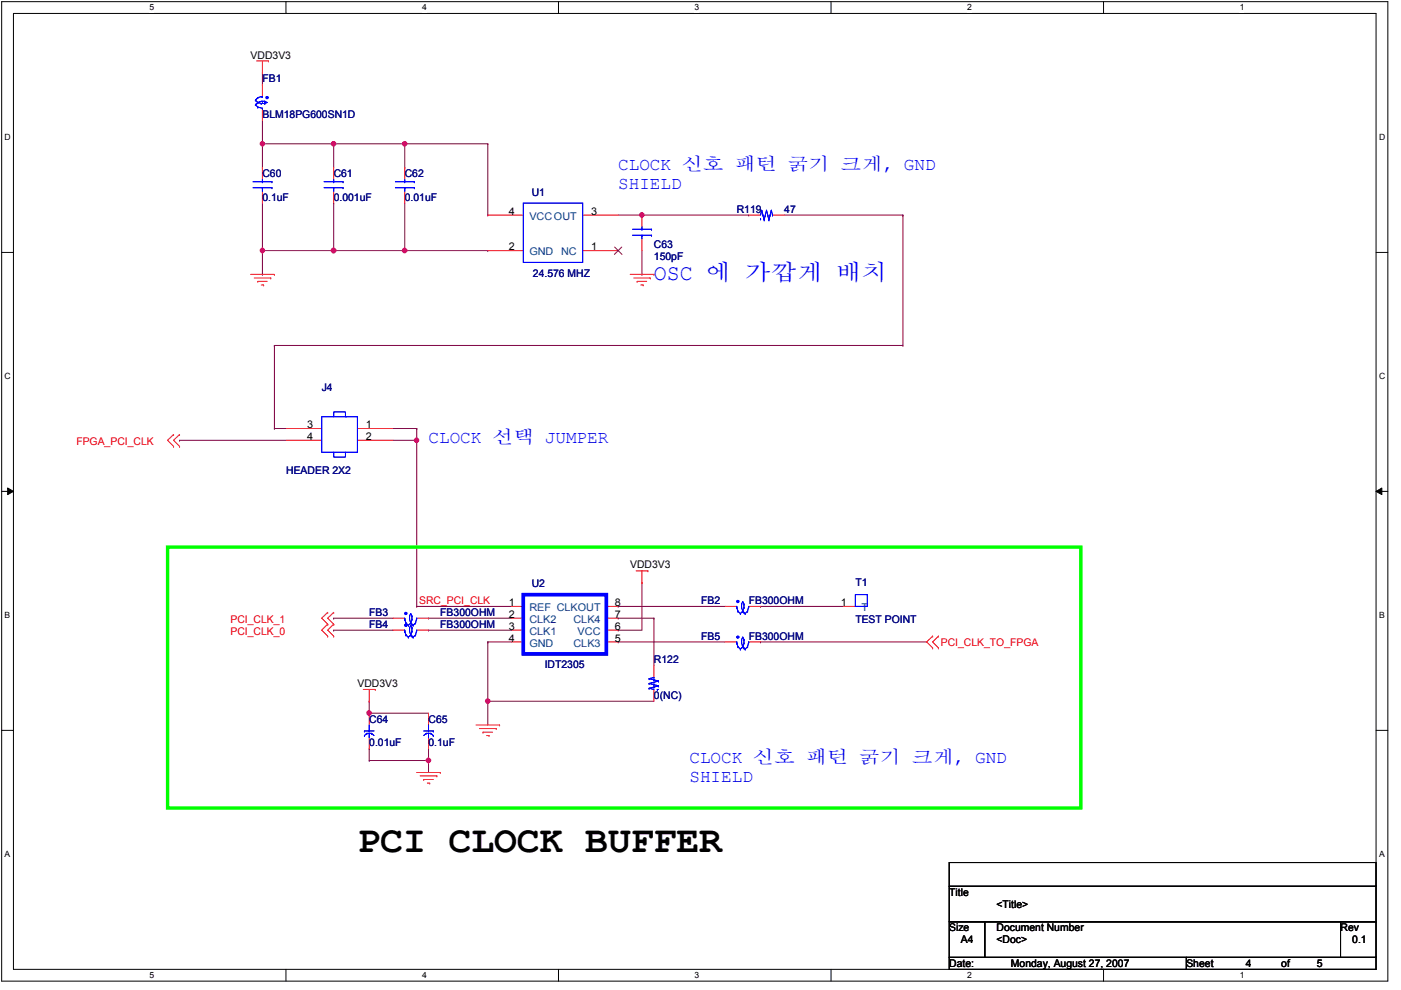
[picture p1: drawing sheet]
<svg xmlns="http://www.w3.org/2000/svg" width="297mm" height="210mm" viewBox="0 0 297 210" stroke-linecap="round" stroke-linejoin="round" font-family="sans-serif">
<path d="M.4 .4h293.8v207.6h-293.8zM2.9 2.9h288.9v202.6h-288.9z" fill="none" stroke="#000" stroke-width=".21"/>
<g fill="#fff">
<path d="M31.7 .6h1v2h-1z"/>
<path d="M31.7 205.8h1v2h-1z"/>
</g>
<path d="M60.6 .4v2.5M60.6 205.5v2.5" fill="none" stroke="#000" stroke-width=".21"/>
<g fill="#fff">
<path d="M89.5 .6h1v2h-1z"/>
<path d="M89.5 205.8h1v2h-1z"/>
</g>
<path d="M118.4 .4v2.5M118.4 205.5v2.5" fill="none" stroke="#000" stroke-width=".21"/>
<g fill="#fff">
<path d="M147.3 .6h1v2h-1z"/>
<path d="M147.3 205.8h1v2h-1z"/>
</g>
<path d="M176.2 .4v2.5M176.2 205.5v2.5" fill="none" stroke="#000" stroke-width=".21"/>
<g fill="#fff">
<path d="M205.1 .6h.9v2h-.9z"/>
<path d="M205.1 205.8h.9v2h-.9z"/>
</g>
<path d="M234 .4v2.5M234 205.5v2.5" fill="none" stroke="#000" stroke-width=".21"/>
<g fill="#fff">
<path d="M262.8 .6h1v2h-1z"/>
<path d="M262.8 205.8h1v2h-1z"/>
<path d="M1 28.2h1.3v2h-1.3z"/>
<path d="M292.4 28.2h1.3v2h-1.3z"/>
<path d="M1 78.8h1.3v2h-1.3z"/>
<path d="M292.4 78.8h1.3v2h-1.3z"/>
</g>
<path d="M.4 53.5h2.5M291.8 53.5h2.4" fill="none" stroke="#000" stroke-width=".21"/>
<g fill="#fff">
<path d="M1 129.5h1.2v2h-1.2z"/>
<path d="M292.4 129.5h1.2v2h-1.2z"/>
</g>
<path d="M.4 104.2h2.5M1.6 103.5l1.3 .7-1.3 .7zM291.8 104.2l1.2-.7v1.4zM291.8 104.2h2.4" fill="none" stroke="#000" stroke-width=".21"/>
<path d="M1.6 103.5l1.3 .7-1.3 .7zM291.8 104.2l1.2-.7v1.4z" fill="#000"/>
<g fill="#fff">
<path d="M1 180.2h1.2v2h-1.2z"/>
<path d="M292.4 180.2h1.2v2h-1.2z"/>
</g>
<path d="M.4 154.9h2.5M291.8 154.9h2.4" fill="none" stroke="#000" stroke-width=".21"/>
<path d="M103.4 148.7h.1M103.4 148.7v5M90.9 161.2h.1M90.9 161.2v2.6" fill="none" stroke="#800040" stroke-width=".21"/>
<circle cx="103.4" cy="148.7" r=".49" fill="#f0f"/>
<circle cx="103.4" cy="148.7" r=".49" fill="none" stroke="#f0f" stroke-width=".21"/>
<path d="M90.9 133.6h.1M90.9 133.6h17.6M131.1 131.1h.1M131.1 131.1h7.5M78.3 161.2h.1M78.3 161.2h12.6" fill="none" stroke="#800040" stroke-width=".21"/>
<circle cx="90.8" cy="161.2" r=".49" fill="#f0f"/>
<circle cx="90.8" cy="161.2" r=".49" fill="none" stroke="#f0f" stroke-width=".21"/>
<path d="M131.1 133.6h.1M131.1 133.6h5M78.3 158.8h.1M78.3 151.2h.1M78.3 148.7h.1M78.3 148.7v2.5M78.3 158.8v2.4M78.3 151.2h12.6" fill="none" stroke="#800040" stroke-width=".21"/>
<circle cx="78.3" cy="151.2" r=".48" fill="#f0f"/>
<circle cx="78.3" cy="151.2" r=".48" fill="none" stroke="#f0f" stroke-width=".21"/>
<g fill="none" stroke="#800040" stroke-width=".21">
<path d="M38.1 93.4h.1M38.1 93.4h22.6M88.4 93.4h.1M88.4 93.4v35.2M70.7 133.6h.1M70.7 131.1h.1M70.7 133.6h12.6M70.7 131.1h12.6M88.4 128.6h.1M88.4 128.6h20.1M90.9 131.1h.1M90.9 131.1h17.6"/>
<path d="M103.4 136.1h.1M103.4 136.1h5.1M103.4 136.1v12.6M131.1 128.6h.1M131.1 136.1h.1M131.1 136.1h22.6M131.1 128.6h22.6M136.1 123.5h.1M136.1 123.5v10.1M138.6 131.1h.1M138.6 131.1v10M161.2 128.6h.1"/>
<path d="M161.2 136.1h.1M161.2 136.1h35.3M161.2 128.6h17.7M90.9 158.8h.1M90.9 158.8v2.4M103.4 148.7h.1M103.4 148.7h35.2"/>
</g>
<circle cx="88.3" cy="93.3" r=".47" fill="#f0f"/>
<circle cx="88.3" cy="93.3" r=".47" fill="none" stroke="#f0f" stroke-width=".21"/>
<path d="M70.7 53.1h15.1M85.8 53.1h.1M136.1 58.2h.1M136.1 45.6h22.7M136.1 53.1v5.1M158.8 45.6h.1" fill="none" stroke="#800040" stroke-width=".21"/>
<circle cx="70.7" cy="53.1" r=".49" fill="#f0f"/>
<circle cx="70.7" cy="53.1" r=".49" fill="none" stroke="#f0f" stroke-width=".21"/>
<circle cx="85.8" cy="53.1" r=".49" fill="#f0f"/>
<circle cx="85.8" cy="53.1" r=".49" fill="none" stroke="#f0f" stroke-width=".21"/>
<path d="M70.7 30.5h.1M70.7 30.5h32.7M103.4 30.5h.1M103.4 30.5v15.1M103.4 45.6h.1" fill="none" stroke="#800040" stroke-width=".21"/>
<circle cx="70.7" cy="30.5" r=".48" fill="#f0f"/>
<circle cx="70.7" cy="30.5" r=".48" fill="none" stroke="#f0f" stroke-width=".21"/>
<path d="M55.6 35.5h.1M55.6 30.5v5M70.7 30.5h.1M70.7 30.5v5M85.8 35.5h.1M85.8 30.5v5M55.6 53.1h.1M55.6 43.1v10M85.8 53.1h.1M85.8 43.1v10" fill="none" stroke="#800040" stroke-width=".21"/>
<circle cx="85.8" cy="30.5" r=".48" fill="#f0f"/>
<circle cx="85.8" cy="30.5" r=".48" fill="none" stroke="#f0f" stroke-width=".21"/>
<path d="M55.6 53.1h15.1M70.7 53.1h.1" fill="none" stroke="#800040" stroke-width=".21"/>
<circle cx="55.6" cy="53.1" r=".48" fill="#f0f"/>
<circle cx="55.6" cy="53.1" r=".48" fill="none" stroke="#f0f" stroke-width=".21"/>
<circle cx="70.7" cy="53.1" r=".49" fill="#f0f"/>
<circle cx="70.7" cy="53.1" r=".49" fill="none" stroke="#f0f" stroke-width=".21"/>
<path d="M55.6 17.9h.1M55.6 15.4v2.5M55.6 30.5h.1M55.6 25.5v5M55.6 58.2h.1M55.6 53.1v5.1M70.7 43.1h.1M70.7 43.1v10M131.1 45.6h5M136.1 45.6h.1M166.3 45.6h25.1M191.4 45.6h.1" fill="none" stroke="#800040" stroke-width=".21"/>
<circle cx="136.1" cy="45.6" r=".49" fill="#f0f"/>
<circle cx="136.1" cy="45.6" r=".49" fill="none" stroke="#f0f" stroke-width=".21"/>
<path d="M55.6 30.5h.1M55.6 30.5h15.1M191.4 45.6h.1M191.4 45.6v27.6M58.2 73.2h133.2M191.4 73.2h.1" fill="none" stroke="#800040" stroke-width=".21"/>
<circle cx="55.6" cy="30.5" r=".47" fill="#f0f"/>
<circle cx="55.6" cy="30.5" r=".47" fill="none" stroke="#f0f" stroke-width=".21"/>
<path d="M85.8 53.1h17.6M103.4 53.1h.1M58.2 73.2h.1M58.2 73.2v17.7M58.2 90.9h.1M58.2 90.9h2.5M83.3 90.9h5.1M83.3 93.4h5.1M88.4 90.9h.1M88.4 93.4h.1M88.4 90.9v2.5" fill="none" stroke="#800040" stroke-width=".21"/>
<g fill="none" stroke="#f00" stroke-width=".21">
<path d="M54.4 12.9h2.5M55.6 15.4h.1M55.6 12.9v2.5M56.9 12.9h.1M55.6 35.5v2.6M85.8 35.5v2.6M53.1 58.2h5.1M53.9 58.9h3.5M54.7 59.7h.1M54.7 59.7h2M55.6 40.6v2.5M57.4 58.9h.1"/>
<path d="M58.2 58.2h.1M85.8 40.6v2.5M133.6 58.2h5M134.4 58.9h3.5M135.1 59.7h.1M135.1 59.7h2M137.9 58.9h.1M138.6 58.2h.1M55.4 60.4h.5M55.9 60.4h.1M135.9 60.4h.5M136.4 60.4h.1"/>
<path d="M36.8 92.1h.1M36.8 94.6h.1M36.8 92.1l-1.3 1.3 1.3 1.2M38.1 92.1h.1M38.1 94.6h.1M38.1 92.1l-1.3 1.3 1.3 1.2M60.7 90.9h7.5M60.7 93.4h7.5M75.8 90.9h7.5M75.8 93.4h7.5M69.5 132.3h.1M69.5 134.9h.1"/>
<path d="M69.5 129.8h.1M69.5 132.3l-1.3 1.3 1.3 1.3M69.5 129.8l-1.3 1.3 1.3 1.2M70.7 132.3h.1M70.7 134.9h.1M70.7 129.8h.1M70.7 132.3l-1.2 1.3 1.2 1.3M70.7 129.8l-1.2 1.3 1.2 1.2M134.9 121h2.5M136.1 123.5h.1M136.1 121v2.5M137.4 121h.1"/>
<path d="M153.7 136.1h2.5M158.8 136.1h2.4M197.7 134.9h.1M197.7 137.4h.1M197.7 134.9l-1.2 1.2 1.2 1.3M199 137.4h.1M199 134.9h.1M199 134.9l-1.3 1.2 1.3 1.3M77 146.2h2.6M78.3 148.7h.1M78.3 146.2v2.5M79.6 146.2h.1"/>
<path d="M90.9 151.2v2.5M90.9 156.2v2.6M100.9 153.7h5M101.6 154.5h3.6M102.4 155.2h.1M102.4 155.2h2M103.2 156h.5M103.7 156h.1M105.2 154.5h.1M105.9 153.7h.1M138.6 141.1v2.5M138.6 146.2v2.5"/>
<path d="M88.4 163.8h5M89.1 164.5h3.5M89.8 165.3h.1M89.8 165.3h2.1M90.6 166h.5M91.1 166h.1M92.6 164.5h.1M93.4 163.8h.1"/>
</g>
<path d="M201.3 182.9h90.5v5h-90.5zM201.3 187.9h90.5v7.6h-90.5zM201.3 195.5h7.5v7.5h-7.5zM208.8 195.5h75.4v7.5h-75.4zM284.2 195.5h7.6v7.5h-7.6zM201.3 203h50.2v2.5h-50.2zM251.5 203h40.3v2.5h-40.3z" fill="none" stroke="#000" stroke-width=".21"/>
<path d="M35.5 116h193.6v55.3h-193.6z" fill="none" stroke="#0f0" stroke-width=".72"/>
<g fill="none" stroke="#00f" stroke-width=".21">
<path d="M53.6 39.8h4.1M53.6 38.5h4.1M55.6 38.5h.1M55.6 39.8h.1M55.6 38.1v.4M55.6 39.8v.8M57.7 39.8h.1M57.7 38.5h.1M83.8 39.8h4M83.8 38.5h4M85.8 38.5h.1M85.8 39.8h.1"/>
<path d="M85.8 38.1v.4M85.8 39.8v.8M87.8 39.8h.1M87.8 38.5h.1M68.2 88.4h7.6v7.5h-7.6zM70.7 88.4v-1.1h2.5v1.1h.3M70.7 95.9v1h2.5v-1M89.8 155h2.1M90.3 155.5h.1M90.3 155.5l-.5 .5M90.3 155.5h1.1M90.9 155h.1"/>
<path d="M90.9 156.2h.1M90.9 153.7v1.3M90.9 155.5v.7M91.4 155.5h.1M91.4 155.5l.5 .5M91.9 156h.1M91.9 155h.1M137.6 145.9h.1M137.6 144.9h.1M137.6 143.9h.1M137.6 145.9l1 .3M137.6 144.9l1 .3"/>
<path d="M137.6 143.9l1 .2M138.6 145.7h.1M138.6 145.2h.1M138.6 144.7h.1M138.6 144.1h.1M138.6 143.6h.1M138.6 145.7l-1 .2M138.6 145.2l1 .2M138.6 144.7l-1 .2M138.6 144.1l1 .3M138.6 143.6l-1 .3M139.4 146.2h.1"/>
<path d="M139.4 146.2h.2M139.6 145.4h.1M139.6 144.4h.1M139.6 145.4l-1 .3M139.6 144.4l-1 .3"/>
</g>
<path d="M156.3 134.9h.3v.3h-.3z" fill-rule="evenodd" fill="#00f"/>
<g fill="none" stroke="#00f" stroke-width=".21">
<path d="M156.2 136.4h.1M156.2 136.1h.1M156.2 136.4l.3 .7M156.2 136.1v.3M156.3 134.9h.3v.3h-.3zM156.5 137.1h.1M156.5 137.1l.5 .5M157 137.6h.1M157.2 135.6h.1M157.2 136.1h.1M157.2 135.6v.8l.3 .7M157.2 135.6l.3-.5 .2 .5"/>
<path d="M157.5 137.1h.1M157.5 137.1l.5 .5M157.5 137.1l-.5 .5M157.7 137.4h.1M157.7 135.6h.1M157.7 136.4h.1M157.7 135.6v.8M157.7 136.4l-.2 .7M158 137.6h.1M158.5 137.1h.1M158.5 137.1l-.5 .5M158.8 136.1h.1"/>
<path d="M158.8 136.1l-.3 1"/>
</g>
<path d="M156.3 134.9h.3v.3h-.3z" fill-rule="evenodd" fill="#00f"/>
<g fill="none" stroke="#00f" stroke-width=".21">
<path d="M111 43.1h12.5v12.5h-12.5zM156.2 136.4h.1M156.2 136.1h.1M156.2 136.4l.3 .7M156.2 136.1v.3M156.3 134.9h.3v.3h-.3zM156.5 137.1h.1M156.5 137.1l.5 .5M157 137.6h.1M157.2 135.6h.1M157.2 136.1h.1M157.2 135.6v.8l.3 .7"/>
<path d="M157.2 135.6l.3-.5 .2 .5M157.5 137.1h.1M157.5 137.1l.5 .5M157.5 137.1l-.5 .5M157.7 137.4h.1M157.7 135.6h.1M157.7 136.4h.1M157.7 135.6v.8M157.7 136.4l-.2 .7M158 137.6h.1M158.5 137.1h.1M158.5 137.1l-.5 .5"/>
<path d="M158.8 136.1h.1M158.8 136.1l-.3 1"/>
</g>
<g fill="none" stroke="#f00" stroke-width=".21">
<path d="M103.4 45.6h7.6M103.4 53.1h7.6M123.5 45.6h7.6M123.5 53.1h7.6M83.3 131.1h2.5M88.4 131.1h2.5M108.5 128.6h2.5M108.5 131.1h2.5M108.5 133.6h2.5M108.5 136.1h2.5M128.6 128.6h2.5M128.6 131.1h2.5"/>
<path d="M128.6 133.6h2.5M128.6 136.1h2.5"/>
</g>
<path d="M111 126.1h17.6v12.5h-17.6z" fill="none" stroke="#00f" stroke-width=".72"/>
<path d="M130.3 52.4l1.6 1.5M131.8 52.4l-1.5 1.5" fill="none" stroke="#804000" stroke-width=".21"/>
<path d="M85.9 129.9h.3v.3h-.3z" fill-rule="evenodd" fill="#00f"/>
<g fill="none" stroke="#00f" stroke-width=".21">
<path d="M85.8 131.3h.1M85.8 131.1h.1M85.8 131.3l.3 .8M85.8 131.1v.2M85.9 129.9h.3v.3h-.3zM86.1 132.1h.1M86.1 132.1l.5 .5M86.6 132.6h.1M86.8 130.6h.1M86.8 131.1h.1M86.8 130.6v.7l.3 .8M86.8 130.6l.3-.5 .2 .5"/>
<path d="M87.1 132.1h.1M87.1 132.1l.5 .5M87.1 132.1l-.5 .5M87.3 132.3h.1M87.3 130.6h.1M87.3 131.3h.1M87.3 130.6v.7M87.3 131.3l-.2 .8M87.6 132.6h.1M88.1 132.1h.1M88.1 132.1l-.5 .5M88.4 131.1h.1"/>
<path d="M88.4 131.1l-.3 1"/>
</g>
<path d="M85.9 129.9h.3v.3h-.3z" fill-rule="evenodd" fill="#00f"/>
<g fill="none" stroke="#00f" stroke-width=".21">
<path d="M68.7 39.8h4M68.7 38.5h4M70.7 38.5h.1M70.7 39.8h.1M70.7 38.1v.4M70.7 39.8v.8M72.7 39.8h.1M72.7 38.5h.1M85.8 131.3h.1M85.8 131.1h.1M85.8 131.3l.3 .8M85.8 131.1v.2"/>
<path d="M85.9 129.9h.3v.3h-.3zM86.1 132.1h.1M86.1 132.1l.5 .5M86.6 132.6h.1M86.8 130.6h.1M86.8 131.1h.1M86.8 130.6v.7l.3 .8M86.8 130.6l.3-.5 .2 .5M87.1 132.1h.1M87.1 132.1l.5 .5M87.1 132.1l-.5 .5M87.3 132.3h.1"/>
<path d="M87.3 130.6h.1M87.3 131.3h.1M87.3 130.6v.7M87.3 131.3l-.2 .8M87.6 132.6h.1M88.1 132.1h.1M88.1 132.1l-.5 .5M88.4 131.1h.1M88.4 131.1l-.3 1"/>
</g>
<path d="M70.7 35.5v2.6M70.7 40.6v2.5M83.3 133.6h2.5M88.4 133.6h2.5" fill="none" stroke="#f00" stroke-width=".21"/>
<path d="M85.9 132.4h.3v.3h-.3z" fill-rule="evenodd" fill="#00f"/>
<g fill="none" stroke="#00f" stroke-width=".21">
<path d="M85.8 133.9h.1M85.8 133.6h.1M85.8 133.9l.3 .7M85.8 133.6v.3M85.9 132.4h.3v.3h-.3zM86.1 134.6h.1M86.1 134.6l.5 .5M86.6 135.1h.1M86.8 133.1h.1M86.8 133.6h.1M86.8 133.1v.8l.3 .7M86.8 133.1l.3-.5 .2 .5"/>
<path d="M87.1 134.6h.1M87.1 134.6l.2 .3M87.1 134.6l-.5 .5M87.3 134.9h.1M87.3 133.1h.1M87.3 133.9h.1M87.3 134.9l.3 .2M87.3 133.1v.8M87.3 133.9l-.2 .7M87.6 135.1h.1M88.1 134.6h.1M88.1 134.6l-.5 .5"/>
<path d="M88.4 133.6h.1M88.4 133.6l-.3 1"/>
</g>
<path d="M85.9 132.4h.3v.3h-.3z" fill-rule="evenodd" fill="#00f"/>
<g fill="none" stroke="#00f" stroke-width=".21">
<path d="M85.8 133.9h.1M85.8 133.6h.1M85.8 133.9l.3 .7M85.8 133.6v.3M85.9 132.4h.3v.3h-.3zM86.1 134.6h.1M86.1 134.6l.5 .5M86.6 135.1h.1M86.8 133.1h.1M86.8 133.6h.1M86.8 133.1v.8l.3 .7M86.8 133.1l.3-.5 .2 .5"/>
<path d="M87.1 134.6h.1M87.1 134.6l.2 .3M87.1 134.6l-.5 .5M87.3 134.9h.1M87.3 133.1h.1M87.3 133.9h.1M87.3 134.9l.3 .2M87.3 133.1v.8M87.3 133.9l-.2 .7M87.6 135.1h.1M88.1 134.6h.1M88.1 134.6l-.5 .5"/>
<path d="M88.4 133.6h.1M88.4 133.6l-.3 1M181.4 126.1h2.5v2.5h-2.5z"/>
</g>
<path d="M55.6 17.9v2.6M55.6 23v2.5M178.9 128.6h2.5" fill="none" stroke="#f00" stroke-width=".21"/>
<path d="M56.5 20.5h.3v.3h-.3z" fill-rule="evenodd" fill="#00f"/>
<g fill="none" stroke="#00f" stroke-width=".21">
<path d="M54.2 22.2h.1M54.2 21.2h.1M54.2 22.2l.5 .5M54.2 21.2l.5 .5M54.4 21.9h.1M54.4 21.9l-.2 .3M54.7 21.7h.1M54.7 22.7h.1M54.7 20.7h.1M54.7 21.7l-.3 .2M54.7 22.7l.9 .3M54.7 21.7l.7 .2"/>
<path d="M54.7 20.7l-.5 .5M55.4 21.9h.1M55.4 20.5h.1M55.4 21.9h.7M55.4 20.5l-.7 .2M55.4 20.5h.2M55.6 23h.1M55.6 20.5h.1M55.6 21.5h.1M56.1 21.5h.1M56.1 21.9h.1M56.1 21.5h-.7l-.7 .2"/>
<path d="M56.1 21.5l.6 .2-.6 .2M56.5 20.5h.3v.3h-.3z"/>
</g>
<path d="M56.5 20.5h.3v.3h-.3z" fill-rule="evenodd" fill="#00f"/>
<g fill="none" stroke="#00f" stroke-width=".21">
<path d="M54.2 22.2h.1M54.2 21.2h.1M54.2 22.2l.5 .5M54.2 21.2l.5 .5M54.4 21.9h.1M54.4 21.9l-.2 .3M54.7 21.7h.1M54.7 22.7h.1M54.7 20.7h.1M54.7 21.7l-.3 .2M54.7 22.7l.9 .3M54.7 21.7l.7 .2"/>
<path d="M54.7 20.7l-.5 .5M55.4 21.9h.1M55.4 20.5h.1M55.4 21.9h.7M55.4 20.5l-.7 .2M55.4 20.5h.2M55.6 23h.1M55.6 20.5h.1M55.6 21.5h.1M56.1 21.5h.1M56.1 21.9h.1M56.1 21.5h-.7l-.7 .2"/>
<path d="M56.1 21.5l.6 .2-.6 .2M56.5 20.5h.3v.3h-.3zM134.1 49.9h4M134.1 48.6h4M136.1 48.6h.1M136.1 49.9h.1M136.1 48.1v.5M136.1 49.9v.7M138.1 49.9h.1M138.1 48.6h.1M77.3 156h.1M77.3 155h.1"/>
<path d="M77.3 155h2M77.8 155.5h.1M77.8 155.5h1M77.8 155.5l-.5 .5M78.3 155h.1M78.3 156.2h.1M78.3 153.7v1.3M78.3 155.5v.7M78.8 155.5h.1M78.8 155.5l.5 .5"/>
</g>
<path d="M136.1 45.6v2.5M136.1 50.6v2.5M153.7 128.6h2.5M158.8 128.6h2.4M78.3 151.2v2.5M78.3 156.2v2.6" fill="none" stroke="#f00" stroke-width=".21"/>
<path d="M156.3 127.4h.3v.3h-.3z" fill-rule="evenodd" fill="#00f"/>
<g fill="none" stroke="#00f" stroke-width=".21">
<path d="M156.2 128.8h.1M156.2 128.6h.1M156.2 128.8l.3 .8M156.2 128.6v.2M156.3 127.4h.3v.3h-.3zM156.5 129.6h.1M156.5 129.6l.5 .5M157 130.1h.1M157.2 128.1h.1M157.2 128.6h.1M157.2 128.1v.7l.3 .8M157.2 128.1l.3-.5 .2 .5"/>
<path d="M157.5 129.6h.1M157.5 129.6l.5 .5M157.5 129.6l-.5 .5M157.7 129.8h.1M157.7 128.1h.1M157.7 128.8h.1M157.7 128.1v.7M157.7 128.8l-.2 .8M158 130.1h.1M158.5 129.6h.1M158.5 129.6l-.5 .5M158.8 128.6h.1"/>
<path d="M158.8 128.6l-.3 1"/>
</g>
<path d="M156.3 127.4h.3v.3h-.3z" fill-rule="evenodd" fill="#00f"/>
<g fill="none" stroke="#00f" stroke-width=".21">
<path d="M161.2 46.4h.1M161.2 46.4v.2M161.5 44.6h.1M161.5 44.6l-.3 1M161.5 44.6l.5 2M161.8 45.6h.1M162 46.6h.1M162.3 45.6h.1M162.5 44.6h.1M162.5 44.6l-.5 2M162.5 44.6l.5 2M162.8 45.6h.1"/>
<path d="M163 46.6h.1M163.3 45.6h.1M163.5 44.6h.1M163.5 44.6l-.5 2M163.5 44.6l.3 1M163.8 45.6h.1M156.2 128.8h.1M156.2 128.6h.1M156.2 128.8l.3 .8M156.2 128.6v.2M156.3 127.4h.3v.3h-.3zM156.5 129.6h.1"/>
<path d="M156.5 129.6l.5 .5M157 130.1h.1M157.2 128.1h.1M157.2 128.6h.1M157.2 128.1v.7l.3 .8M157.2 128.1l.3-.5 .2 .5M157.5 129.6h.1M157.5 129.6l.5 .5M157.5 129.6l-.5 .5M157.7 129.8h.1M157.7 128.1h.1M157.7 128.8h.1"/>
<path d="M157.7 128.1v.7M157.7 128.8l-.2 .8M158 130.1h.1M158.5 129.6h.1M158.5 129.6l-.5 .5M158.8 128.6h.1M158.8 128.6l-.3 1"/>
</g>
<path d="M158.8 45.6h2.4M163.8 45.6h2.5" fill="none" stroke="#f00" stroke-width=".21"/>
<circle cx="103.4" cy="148.7" r=".49" fill="#f0f"/>
<circle cx="103.4" cy="148.7" r=".49" fill="none" stroke="#f0f" stroke-width=".21"/>
<circle cx="90.8" cy="161.2" r=".49" fill="#f0f"/>
<circle cx="90.8" cy="161.2" r=".49" fill="none" stroke="#f0f" stroke-width=".21"/>
<circle cx="78.3" cy="151.2" r=".48" fill="#f0f"/>
<circle cx="78.3" cy="151.2" r=".48" fill="none" stroke="#f0f" stroke-width=".21"/>
<circle cx="88.3" cy="93.3" r=".47" fill="#f0f"/>
<circle cx="88.3" cy="93.3" r=".47" fill="none" stroke="#f0f" stroke-width=".21"/>
<circle cx="70.7" cy="53.1" r=".49" fill="#f0f"/>
<circle cx="70.7" cy="53.1" r=".49" fill="none" stroke="#f0f" stroke-width=".21"/>
<circle cx="85.8" cy="53.1" r=".49" fill="#f0f"/>
<circle cx="85.8" cy="53.1" r=".49" fill="none" stroke="#f0f" stroke-width=".21"/>
<circle cx="70.7" cy="30.5" r=".48" fill="#f0f"/>
<circle cx="70.7" cy="30.5" r=".48" fill="none" stroke="#f0f" stroke-width=".21"/>
<circle cx="85.8" cy="30.5" r=".48" fill="#f0f"/>
<circle cx="85.8" cy="30.5" r=".48" fill="none" stroke="#f0f" stroke-width=".21"/>
<circle cx="55.6" cy="53.1" r=".48" fill="#f0f"/>
<circle cx="55.6" cy="53.1" r=".48" fill="none" stroke="#f0f" stroke-width=".21"/>
<circle cx="70.7" cy="53.1" r=".49" fill="#f0f"/>
<circle cx="70.7" cy="53.1" r=".49" fill="none" stroke="#f0f" stroke-width=".21"/>
<circle cx="136.1" cy="45.6" r=".49" fill="#f0f"/>
<circle cx="136.1" cy="45.6" r=".49" fill="none" stroke="#f0f" stroke-width=".21"/>
<circle cx="55.6" cy="30.5" r=".47" fill="#f0f"/>
<circle cx="55.6" cy="30.5" r=".47" fill="none" stroke="#f0f" stroke-width=".21"/>
<text font-size="8" x="75.8" y="180.6">PCI CLOCK BUFFER</text>
<text font-size="4.7" fill="#00f" x="138.6" y="59.4">OSC 에 에에신 에에</text>
<g font-size="3.8" fill="#00f">
<text x="131.1" y="36.1">CLOCK 신신 신신 신신 신신, GND</text>
<text x="131.1" y="40.1">SHIELD</text>
<text x="90.9" y="93.9">CLOCK 선선 JUMPER</text>
<text x="146.2" y="161.8">CLOCK 신신 신신 신신 신신, GND</text>
<text x="146.2" y="165.9">SHIELD</text>
</g>
<g font-size="2.2">
<text x="53.1" y="12.4">VDD3V3</text>
<text x="107.9" y="45.6">4</text>
<text x="125.3" y="45.6">3</text>
<text x="107.9" y="53.1">2</text>
<text x="125.3" y="53.1">1</text>
<text x="65.2" y="90.8">3</text>
<text x="65.2" y="93.3">4</text>
<text x="77.6" y="90.8">1</text>
<text x="77.6" y="93.3">2</text>
<text x="133.6" y="120.5">VDD3V3</text>
<text x="107.9" y="128.5">1</text>
<text x="107.9" y="131">2</text>
<text x="130.3" y="131">7</text>
<text x="130.3" y="128.5">8</text>
<text x="178.3" y="128.5">1</text>
<text x="107.9" y="133.6">3</text>
<text x="107.9" y="136.1">4</text>
<text x="130.3" y="136.1">5</text>
<text x="130.3" y="133.6">6</text>
<text x="75.8" y="145.7">VDD3V3</text>
<text x="201.3" y="189.9">Title</text>
<text x="201.3" y="197.5">Size</text>
<text x="211.3" y="197.5">Document Number</text>
<text x="211.3" y="192.4">&lt;Title&gt;</text>
<text x="284.2" y="197.5">Rev</text>
<text x="203.7" y="200">A4</text>
<text x="211.3" y="200">&lt;Doc&gt;</text>
<text x="286.7" y="200">0.1</text>
<text x="201.3" y="205">Date:</text>
<text x="214.3" y="205">Monday, August 27, 2007</text>
<text x="251.5" y="205">Sheet</text>
<text x="264.1" y="205">4</text>
<text x="271.6" y="205">of</text>
<text x="279.2" y="205">5</text>
</g>
<g font-size="2.2" fill="#000080">
<text x="55.6" y="17.5">FB1</text>
<text x="55.6" y="25">BLM18PG600SN1D</text>
<text x="55.6" y="37.6">C60</text>
<text x="70.7" y="37.6">C61</text>
<text x="85.8" y="37.6">C62</text>
<text x="112.7" y="41.6">U1</text>
<text x="55.6" y="42.6">0.1uF</text>
<text x="70.7" y="42.6">0.001uF</text>
<text x="85.8" y="42.6">0.01uF</text>
<text x="156.2" y="45.1">R119</text>
<text x="166.3" y="45.1">47</text>
<text x="138.6" y="52.7">C63</text>
<text x="113" y="58.7">24.576 MHZ</text>
<text x="138.6" y="55.2">150pF</text>
<text x="68.2" y="82.8">J4</text>
<text x="60.7" y="100.4">HEADER 2X2</text>
<text x="112.7" y="124.5">U2</text>
<text x="181.4" y="124.3">T1</text>
<text x="78.3" y="130.6">FB3</text>
<text x="93.4" y="130.6">FB300OHM</text>
<text x="148.7" y="128.1">FB2</text>
<text x="158.8" y="128.1">FB300OHM</text>
<text x="78.3" y="133.1">FB4</text>
<text x="93.4" y="133.1">FB300OHM</text>
<text x="148.7" y="135.6">FB5</text>
<text x="158.8" y="135.6">FB300OHM</text>
<text x="181.4" y="132.1">TEST POINT</text>
<text x="115.5" y="141.6">IDT2305</text>
<text x="138.6" y="140.7">R122</text>
<text x="138.6" y="148.2">0(NC)</text>
<text x="78.3" y="153.2">C64</text>
<text x="90.9" y="153.2">C65</text>
<text x="78.3" y="158.2">0.01uF</text>
<text x="90.9" y="158.2">0.1uF</text>
</g>
<g font-size="2.2" fill="#004080">
<text x="112.2" y="46.6">VCCOUT</text>
<text x="112.2" y="54.2">GND</text>
<text x="119" y="54.2">NC</text>
<text x="112.2" y="129.6">REF CLKOUT</text>
<text x="182.6" y="129.6">T</text>
<text x="112.2" y="132.1">CLK2</text>
<text x="112.2" y="134.6">CLK1</text>
<text x="112.2" y="137.1">GND</text>
<text x="121.6" y="137.1">CLK3</text>
<text x="121.6" y="132.1">CLK4</text>
<text x="122.5" y="134.6">VCC</text>
</g>
<g font-size="2.2" fill="#f00">
<text x="16.2" y="94.4">FPGA_PCI_CLK</text>
<text x="88.9" y="128.1">SRC_PCI_CLK</text>
<text x="48.9" y="134.6">PCI_CLK_0</text>
<text x="48.9" y="132.1">PCI_CLK_1</text>
<text x="199.5" y="136.9">PCI_CLK_TO_FPGA</text>
</g>
<g font-size="1.8">
<text x="31.7" y="2.2">5</text>
<text x="89.5" y="2.2">4</text>
<text x="147.3" y="2.2">3</text>
<text x="205.1" y="2.2">2</text>
<text x="262.8" y="2.2">1</text>
<text x="1" y="29.8">D</text>
<text x="292.4" y="29.8">D</text>
<text x="1" y="80.4">C</text>
<text x="292.4" y="80.4">C</text>
<text x="1" y="131.1">B</text>
<text x="292.4" y="131.1">B</text>
<text x="1" y="181.8">A</text>
<text x="292.4" y="181.8">A</text>
<text x="31.7" y="207.4">5</text>
<text x="89.5" y="207.4">4</text>
<text x="147.3" y="207.4">3</text>
<text x="205.1" y="207.4">2</text>
<text x="262.8" y="207.4">1</text>
</g>
</svg>
